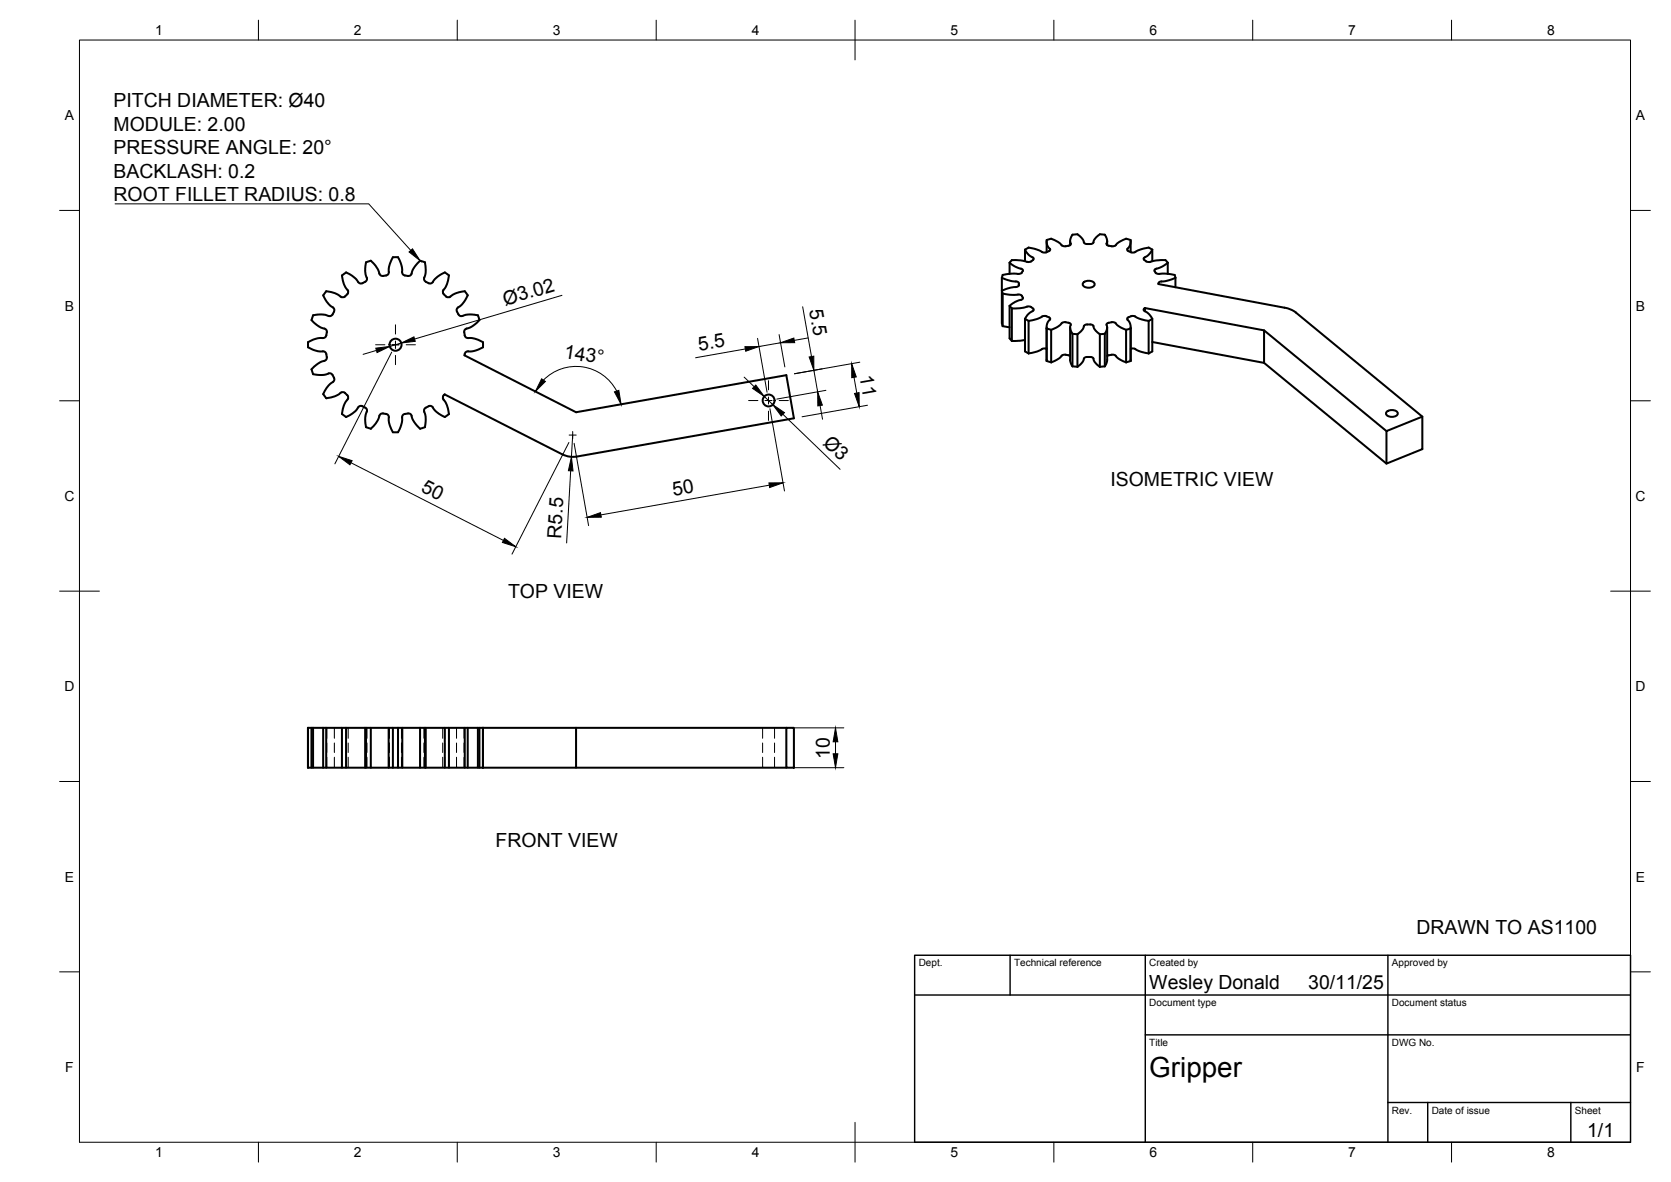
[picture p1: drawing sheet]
<svg xmlns="http://www.w3.org/2000/svg" width="420mm" height="297mm" viewBox="0 0 420 297" stroke-linecap="round" stroke-linejoin="round" font-family="sans-serif">
<!-- layer: Visible -->
<g fill="none" stroke="#000" stroke-width=".51">
<path d="M85.6 74.6a6.1 6.1 0 0 0-3.6-1.4l-.7 1a6.7 6.7 0 0 0 2.6 3.3 1.59 1.59 0 0 1-1 1.9 6.9 6.9 0 0 0-4.2-.2l-.4 1.2a6.2 6.2 0 0 0 3.3 2.2M87 68.5a6.4 6.4 0 0 1 3 2.4M87 68.5l-1 .7a6.2 6.2 0 0 0 1.5 3.9 1.62 1.62 0 0 1-1.6 1.6l-.2-.2M93.2 65.5a6.4 6.4 0 0 1 2.2 3.3M93.3 65.5l-1.3 .4a6.3 6.3 0 0 0 .3 4.2 1.62 1.62 0 0 1-2 1l-.2-.2M95.4 68.7a1.16 1.16 0 0 0 1.7 .5M97.8 68.4a.79 .79 0 0 1-.7 .8M98.8 64.6a6.3 6.3 0 0 0-1 3.8M98.8 64.6h1.3a6.3 6.3 0 0 1 1 3.8M101.1 68.4a.79 .79 0 0 0 .7 .8M103.5 68.7a1.16 1.16 0 0 1-1.7 .5M105.6 65.5a6.4 6.4 0 0 0-2.1 3.3"/>
<path d="M105.6 65.5l1.2 .4a7 7 0 0 1-.2 4.2l.2 .5 1 .6M111.8 68.5a6.8 6.8 0 0 0-3.2 2.6l-.8 .1M111.9 68.5l1 .7a6.8 6.8 0 0 1-1.5 3.9 1.62 1.62 0 0 0 1.6 1.6 6.7 6.7 0 0 1 3.9-1.5l.7 1a6.1 6.1 0 0 1-2.4 3M115.2 77.3a1.42 1.42 0 0 0 .5 2.1h.3a6.9 6.9 0 0 1 4.2-.2l.3 1.2a6.2 6.2 0 0 1-3.2 2.2M251.9 73.1l.2 .7M252.1 73.8l1.7 .3 2.5-.1 .6 .3M252.1 73.8v8.2M253.9 76.9l.5 .6M253.9 66a7 7 0 0 0 3.1 1.7 .89 .89 0 0 1-.1 .9 .89 .89 0 0 1-.9 .2h-1.7l-2.2 .3-.2 .7M253.9 76.9v8.1l.5 .7M253.9 66v2.8M254.4 65.4l-.5 .6"/>
<path d="M255.4 72.1l-1.2 .2-2.3 .8M255.4 72.1a.69 .69 0 0 0 .8-.7 .69 .69 0 0 0-.8-.7l-1.2-.1-2.3-.8v11.4M256.2 71.4v.3M256.9 74.3l.3 .7-.5 .3a5.9 5.9 0 0 0-2.8 1.6M257.7 62.7a4.4 4.4 0 0 0 2.2 2.2 1.33 1.33 0 0 1-2.1 .8l-1.2-.3h-2.2M257.7 62.7v2.9M257.7 62.7l.3-.1a1.72 1.72 0 0 1 1.9-.1l2.4 .9h.8M262 79.6a7.8 7.8 0 0 1-3.4 1.1M263.1 79.5l.6 .2M263.1 79.5l-.6-.1-.5 .1M263.2 60.6v2.8M263.7 79.7l.4 .4-.1 .3"/>
<path d="M266.9 61.6a4.3 4.3 0 0 0-2.9-1.5l-.8 .2a2.67 2.67 0 0 0 .9 2.4l-.1 .2-.9 .5M266.9 61.6l.5 .3h.5M269.1 60.6v1M272.4 71a1.96 1.96 0 0 1 2.8 .3 1.31 1.31 0 0 1-1.7 1 .92 .92 0 0 1-1-.3 .92 .92 0 0 1-.1-1zM272.5 60.9a2.72 2.72 0 0 0-1.9-2 1.06 1.06 0 0 0-1.4 1.1v1.5l-1.3 .4M272.5 60.9l.3 .3 .6 .1M273.3 61.3a1.21 1.21 0 0 0 1.8-.9l.9-1.1a1.84 1.84 0 0 1 1.8-.3 2.46 2.46 0 0 1 .4 2.4l.3 .3 1 .2M278.4 60.6v1M280.5 61.6l-.4 .3h-.6M280.5 61.6a4.1 4.1 0 0 1 2.9-1.5l.9 .2a2.8 2.8 0 0 1-.9 2.4 1.76 1.76 0 0 0 2.7 .3l1.9-.6a1.69 1.69 0 0 1 1.7 .3M283.7 79.7l-.3 .4 .1 .3M284.3 60.6v2.8"/>
<path d="M285.5 79.6a7.8 7.8 0 0 0 3.3 1.1M285.5 79.5l-.9-.1-.9 .3M287.9 77.4l29.9 5.6v8.2l-28.1-5.3M287.9 77.4v.8M287.9 77.4l-.3 .4 .2 .4a3.8 3.8 0 0 1 1.9 1.9M289.2 65.8a9.6 9.6 0 0 1 3.8-.4l.6 .6M289.7 62.7a4.5 4.5 0 0 1-2.1 2.2 1.27 1.27 0 0 0 1.7 .9M289.7 62.7v2.9M292 70.7l-.5 .2-.2 .5 31.7 5.9 2 .7 32.6 26.7M293.6 66a7.3 7.3 0 0 1-3.2 1.7 .99 .99 0 0 0 .4 1.1 .99 .99 0 0 0 1.2 0l3.4 .3 .2 .7M293.6 66v2.8M295.6 69.8l-1.9 .7-1.7 .2"/>
<path d="M295.6 69.8v2.4M81.2 85a6.2 6.2 0 0 0-3.8 1l.1 1.3a6.7 6.7 0 0 0 4 1 1.62 1.62 0 0 1 .4 2.2l-.3 .2M81.6 90.7a6.4 6.4 0 0 0-3.3 2.1l.4 1.2a6.7 6.7 0 0 0 4.2-.2l.5 .2 .6 1M81.6 82.6a1.14 1.14 0 0 1 .5 1.7M82 84.3a.79 .79 0 0 1-.8 .6M84 94.9a.94 .94 0 0 1-.7 1.4l-1.2 1.2-.8 1.5 .7 1.1a6 6 0 0 0 3.6-1.4M85.7 98.7a1.44 1.44 0 0 1 1.9 1.1l-.2 .6M111.8 99.1l29.7 15.1 1.7 .6 1.8-.1M111.8 99.1l-.2 .2a.77 .77 0 0 0-.1 1.1M116.8 89.3l28 14.3 52.9-9.3 1.9 10.8-54.7 9.7M116.8 84.3a.79 .79 0 0 0 .9 .6M117.3 82.6a1.14 1.14 0 0 0-.4 1.7"/>
<path d="M117.7 85a6.2 6.2 0 0 1 3.7 1v1.3a6.8 6.8 0 0 1-4 1l-.5 .4-.1 .6M251.9 81.2l.2 .7M252.1 82l1.8 .2M257.7 80.1a4.5 4.5 0 0 1 2.2-2.1 1.34 1.34 0 0 0-2.1-.8l-3.4 .3v8.2l3.3-.3M257.7 80.1v8.2l.9 .5M257.7 80.1l.9 .5M258.6 80.7v8.1M262 87.7a7.8 7.8 0 0 1-3.4 1.1M263.1 87.6l.1 .1M263.1 87.6h-.6l-.5 .1M263.2 82.3v8.4l1.1 .4M263.9 80.4a2.45 2.45 0 0 0-.7 2.2l1.1 .3"/>
<path d="M264.3 82.9v8.2M266.9 81.2a5.5 5.5 0 0 1-2.6 1.7M266.9 89.4a5.5 5.5 0 0 1-2.6 1.7M267.9 81l1.1 .2 .3 .3a2.24 2.24 0 0 0 .4 2.4v8.2l-.6-1.5v-8.3M267.9 89.1l1.2 .3M267.9 81h-.5l-.5 .2M267.9 89.1l-.5 .1-.5 .2M269.7 83.9l1.2 .1M269.7 92.1l1.2 .1M270.9 84v8.2a3.2 3.2 0 0 0 1.6-2M272.5 82a3.2 3.2 0 0 1-1.6 2M273.3 81.5a1.21 1.21 0 0 1 1.8 1l1.4 1.5"/>
<path d="M273.4 81.5l-.6 .2-.3 .3M273.4 89.7l-.6 .1-.3 .3M276.5 84v8.2a4.2 4.2 0 0 1-1.8-2.4l-1.4-.1M277.8 83.9l-1.3 .1M277.8 92.1l-1.3 .1M278.4 82.3v8.3l-.6 1.5v-8.2a2.46 2.46 0 0 0 .4-2.4 1.92 1.92 0 0 1 3 .4l1.9 1M278.4 89.4l.2-.1a1.88 1.88 0 0 1 2.6 .8l1.9 1M283.1 82.9v8.2M283.5 80.4a2.46 2.46 0 0 1 .8 2.1l-1.1 .4M284.3 82.3v8.4l-1.1 .4M284.3 87.7l.6-.1 .6 .1M285.5 87.7a7.8 7.8 0 0 0 3.3 1.1"/>
<path d="M288.8 80.7v8.1M289.7 80.1v8.2l-.9 .5M289.7 80.1l-.9 .5M317.8 83l30.8 25.3M317.8 91.2l30.8 25.3M87.4 100.4a6.1 6.1 0 0 0-1.4 3.6l1 .8M90 102.4a6.4 6.4 0 0 1-3 2.4M90.1 102.4a1.43 1.43 0 0 1 2.1 .5l.1 .3a6.4 6.4 0 0 0-.3 4.1l1.3 .4M95.4 104.5a6.4 6.4 0 0 1-2.2 3.2M97.1 104a.92 .92 0 0 1 .6 1.4l.3 1.6 .8 1.6M97.1 104l-.8-.1a.79 .79 0 0 0-.9 .6M101.1 104.9a6.4 6.4 0 0 1-1 3.7h-1.3"/>
<path d="M101.8 104a.79 .79 0 0 0-.7 .9M101.8 104l.8-.1a.79 .79 0 0 1 .9 .6M103.5 104.5a6.4 6.4 0 0 0 2.1 3.2M107.8 102.1a1.16 1.16 0 0 0-1 1.8l.2 1.2-.1 2.3-1.3 .3M107.8 102.1a.9 .9 0 0 1 1.3 .7l1.2 1.1 1.5 .9M111.5 100.4a6.2 6.2 0 0 1 1.4 3.6l-1 .8M348.6 108.3l9-3.6v8.2l-9 3.6zM348.6 103.5a1.95 1.95 0 0 1 2.9 .3 1.29 1.29 0 0 1-1.7 1 .9 .9 0 0 1-1-.3 .9 .9 0 0 1-.2-1zM78.3 182.9v10M78.7 182.9v10M81.3 182.9v10M82 182.9v10"/>
<path d="M86 182.9v10M87 182.9v10M91.8 182.9v10M92 182.9v10M93.2 182.9v10M97.7 182.9v10M98.8 182.9v10M100.1 182.9v10M101.2 182.9v10M105.6 182.9v10M106.8 182.9v10M107 182.9v10"/>
<path d="M111.8 182.9v10M112.9 182.9v10M116.9 182.9v10M117.6 182.9v10M120.2 182.9v10M120.5 182.9v10M121.4 182.9h23.4v10h-23.4M121.4 182.9h-44v10h44M121.4 182.9v10M144.8 182.9h52.9M144.8 192.9h52.9M197.7 182.9h1.9v10h-1.9z"/>
<circle cx="99.5" cy="86.6" r="1.51"/>
<circle cx="193.3" cy="100.6" r="1.49"/>
</g>
<!-- layer: Hidden -->
<g fill="none" stroke="#000" stroke-width=".25">
<path d="M82.2 182.9v2.6M82.2 186.7v2.4M82.2 190.3v2.6M84.1 182.9v2.6M84.1 186.7v2.4M84.1 190.3v2.6M87.5 182.9v2.6M87.5 186.7v2.4M87.5 190.3v2.6M92.3 182.9v2.6M92.3 186.7v2.4M92.3 190.3v2.6"/>
<path d="M97.8 182.9v2.6M97.8 186.7v2.4M97.8 190.3v2.6M97.9 182.9v2.6M97.9 186.7v2.4M97.9 190.3v2.6M100.9 182.9v2.6M100.9 186.7v2.4M100.9 190.3v2.6M101.1 182.9v2.6M101.1 186.7v2.4M101.1 190.3v2.6"/>
<path d="M106.6 182.9v2.6M106.6 186.7v2.4M106.6 190.3v2.6M111.3 182.9v2.6M111.3 186.7v2.4M111.3 190.3v2.6M111.8 182.9v2.6M111.8 186.7v2.4M111.8 190.3v2.6M114.8 182.9v2.6M114.8 186.7v2.4M114.8 190.3v2.6"/>
<path d="M116.7 182.9v2.6M116.7 186.7v2.4M116.7 190.3v2.6M116.8 182.9v2.6M116.8 186.7v2.4M116.8 190.3v2.6M191.7 182.9v2.6M191.7 186.7v2.4M191.7 190.3v2.6M194.8 182.9v2.6M194.8 186.7v2.4M194.8 190.3v2.6"/>
</g>
<!-- layer: BORDER -->
<g fill="none" stroke="#000" stroke-width=".25">
<path d="M20 10.1h390v276.9h-390zM65 5.1v5M115 5.1v5M165 5.1v5M215 5.1v10M265 5.1v5M315 5.1v5M365 5.1v5M15 52.9h5M410 52.9h5M15 100.7h5M410 100.7h5"/>
<path d="M15 148.6h10M405 148.6h10M15 196.4h5M410 196.4h5M15 244.2h5M410 244.2h5M65 287v5M115 287v5M165 287v5M215 282.1v9.9M265 287v5M315 287v5"/>
<path d="M365 287v5"/>
</g>
<!-- layer: TITLEBLOCK -->
<path d="M230 240.1h180v46.9h-180zM230 250h180M254 240.1v9.9M288 240.1v46.9M349 240.1v46.9M288 260.1h122M349 277.1h61M359 277.1v9.9M395 277.1v9.9" fill="none" stroke="#000" stroke-width=".36"/>
<!-- layer: Smart Centers -->
<g fill="none" stroke="#000" stroke-width=".25">
<path d="M94.4 86.6h2.4M98.6 86.6h1.7M99.4 81.6v2.4M99.4 85.7v1.8M99.4 89.3v2.3M102.1 86.6h2.4M193.2 95.7v2.3M193.2 99.8v1.7M143.1 109.3h1.8M144 108.4v1.8M188.2 100.7h2.4M192.3 100.7h1.8"/>
<path d="M193.2 103.3v2.3M195.9 100.7h2.3"/>
</g>
<!-- layer: FD_Dimensions -->
<g fill="none" stroke="#000" stroke-width=".25">
<path d="M141.3 74.2l-37.1 11M201.8 77.1l2.2 12.5M94.6 88.1l-3.3 1M98.5 88.5l-14.3 28.1M100.9 86.2l-2.9 .9M136.7 95.5a11.5 11.5 0 0 1 18.4 2.8M187.1 94.8l2.5 2.4M187.4 87.7l-12.5 2.2M190.5 85l2.4 13.6M192.2 99.6l2.1 2.1M195.9 84.1l1.4 8.1M196.3 86.1l-5.5 1"/>
<path d="M203.2 84.9l-3.5 .6M204.6 93.1l1 5.4M207.7 98.1l-12.4 2.2M214.7 94.8l.7 4M216.2 91l-16.4 2.9 6.9-1.2M88.3 116.3l38.3 19.5M143 111.2l-14.3 28.1M143.5 118.3l-1 18.1M144 109.3l-.3 5.5M144.4 111.4l3.6 20.7M193.6 102.7l3.7 20.7M196.8 104.1l14.4 13.8"/>
<path d="M206.2 101.9l.6 3.5M218.1 101.8l-16.4 2.9M193.4 121.9l-42.3 7.5M199.8 182.9h12.4M199.8 192.9h12.4M210.1 186.4v3"/>
</g>
<g fill="#000" stroke="#000" stroke-width=".25">
<path d="M94.5 87.5l3.5-.4-3.2 1.5zM100.9 86.2l3.2-1.5 .3 1.1zM136.2 95.2l.9 .7-2.5 2.5zM154.5 98.5l1.1-.4 .6 3.5zM187.3 87.1h3.5l-3.3 1.2zM190 96.8l2.2 2.8-3-2zM196.3 86.1l3.3-1.2 .2 1.2zM203.5 89.7l1.1-.2v3.6zM214.1 91.4l1.2 3.3-1.1 .2zM214.9 98.9l1.1-.2v3.5zM85.2 114.7l3.3 1.1-.5 1zM143.7 114.8l.4 3.5h-1.2z"/>
<path d="M194.3 101.7l3 2-.9 .8zM205.6 98.5l1.2 3.3-1.2 .2zM126.9 135.3l2.8 2.1-3.4-1.1zM147.6 130l3.4-1.2 .2 1.2zM193.3 121.4l3.6-.1-3.4 1.2zM210.1 182.9l.6 3.5h-1.2zM209.5 189.4h1.2l-.6 3.5z"/>
</g>
<!-- layer: Leaders -->
<path d="M102.8 63.3l.9-.8 1.9 3z" fill="#000" stroke="#000" stroke-width=".25"/>
<path d="M28.9 51.2h63.8l10.6 11.7" fill="none" stroke="#000" stroke-width=".25"/>
<text font-size="7" x="289" y="270.6">Gripper</text>
<g font-size="4.9">
<text x="28.6" y="27">PITCH DIAMETER: Ø40</text>
<text x="28.6" y="32.9">MODULE: 2.00</text>
<text x="28.6" y="38.7">PRESSURE ANGLE: 20°</text>
<text x="28.6" y="44.6">BACKLASH: 0.2</text>
<text x="28.6" y="50.5">ROOT FILLET RADIUS: 0.8</text>
<text x="127" y="76.8" transform="rotate(-17 127 76.8)">Ø3.02</text>
<text x="203.5" y="78" transform="rotate(80 203.5 78)">5.5</text>
<text x="175.8" y="88.3" transform="rotate(-10 175.8 88.3)">5.5</text>
<text x="141.7" y="90" transform="rotate(9 141.7 90)">143°</text>
<text x="216.1" y="94.6" transform="rotate(80 216.1 94.6)">11</text>
<text x="206.8" y="111.5" transform="rotate(44 206.8 111.5)">Ø3</text>
<text x="105.7" y="123.5" transform="rotate(27 105.7 123.5)">50</text>
<text x="169.4" y="124.7" transform="rotate(-10 169.4 124.7)">50</text>
<text x="279.2" y="122.1">ISOMETRIC VIEW</text>
<text x="141.1" y="135.3" transform="rotate(-87 141.1 135.3)">R5.5</text>
<text x="127.7" y="150.3">TOP VIEW</text>
<text x="208.6" y="190.8" transform="rotate(-90 208.6 190.8)">10</text>
<text x="124.6" y="212.7">FRONT VIEW</text>
<text x="356.2" y="234.8">DRAWN TO AS1100</text>
<text x="289" y="248.5">Wesley Donald</text>
<text x="329" y="248.5">30/11/25</text>
<text x="399.1" y="285.7">1/1</text>
</g>
<g font-size="3.5">
<text x="39" y="8.8">1</text>
<text x="89" y="8.8">2</text>
<text x="139" y="8.8">3</text>
<text x="189" y="8.8">4</text>
<text x="239" y="8.8">5</text>
<text x="289" y="8.8">6</text>
<text x="339" y="8.8">7</text>
<text x="389" y="8.8">8</text>
<text x="16.3" y="30.2">A</text>
<text x="411.3" y="30.2">A</text>
<text x="16.3" y="78">B</text>
<text x="411.3" y="78">B</text>
<text x="16.2" y="125.9">C</text>
<text x="411.2" y="125.9">C</text>
<text x="16.2" y="173.7">D</text>
<text x="411.2" y="173.7">D</text>
<text x="16.3" y="221.6">E</text>
<text x="411.3" y="221.6">E</text>
<text x="16.4" y="269.4">F</text>
<text x="411.4" y="269.4">F</text>
<text x="39" y="290.8">1</text>
<text x="89" y="290.8">2</text>
<text x="139" y="290.8">3</text>
<text x="189" y="290.8">4</text>
<text x="239" y="290.8">5</text>
<text x="289" y="290.8">6</text>
<text x="339" y="290.8">7</text>
<text x="389" y="290.8">8</text>
</g>
<g font-size="2.5">
<text x="231" y="242.9">Dept.</text>
<text x="255" y="242.9">Technical reference</text>
<text x="289" y="242.9">Created by</text>
<text x="350" y="242.9">Approved by</text>
<text x="289" y="252.8">Document type</text>
<text x="350" y="252.8">Document status</text>
<text x="289" y="262.9">Title</text>
<text x="350" y="262.9">DWG No.</text>
<text x="350" y="279.9">Rev.</text>
<text x="360" y="279.9">Date of issue</text>
<text x="396" y="279.9">Sheet</text>
</g>
</svg>
